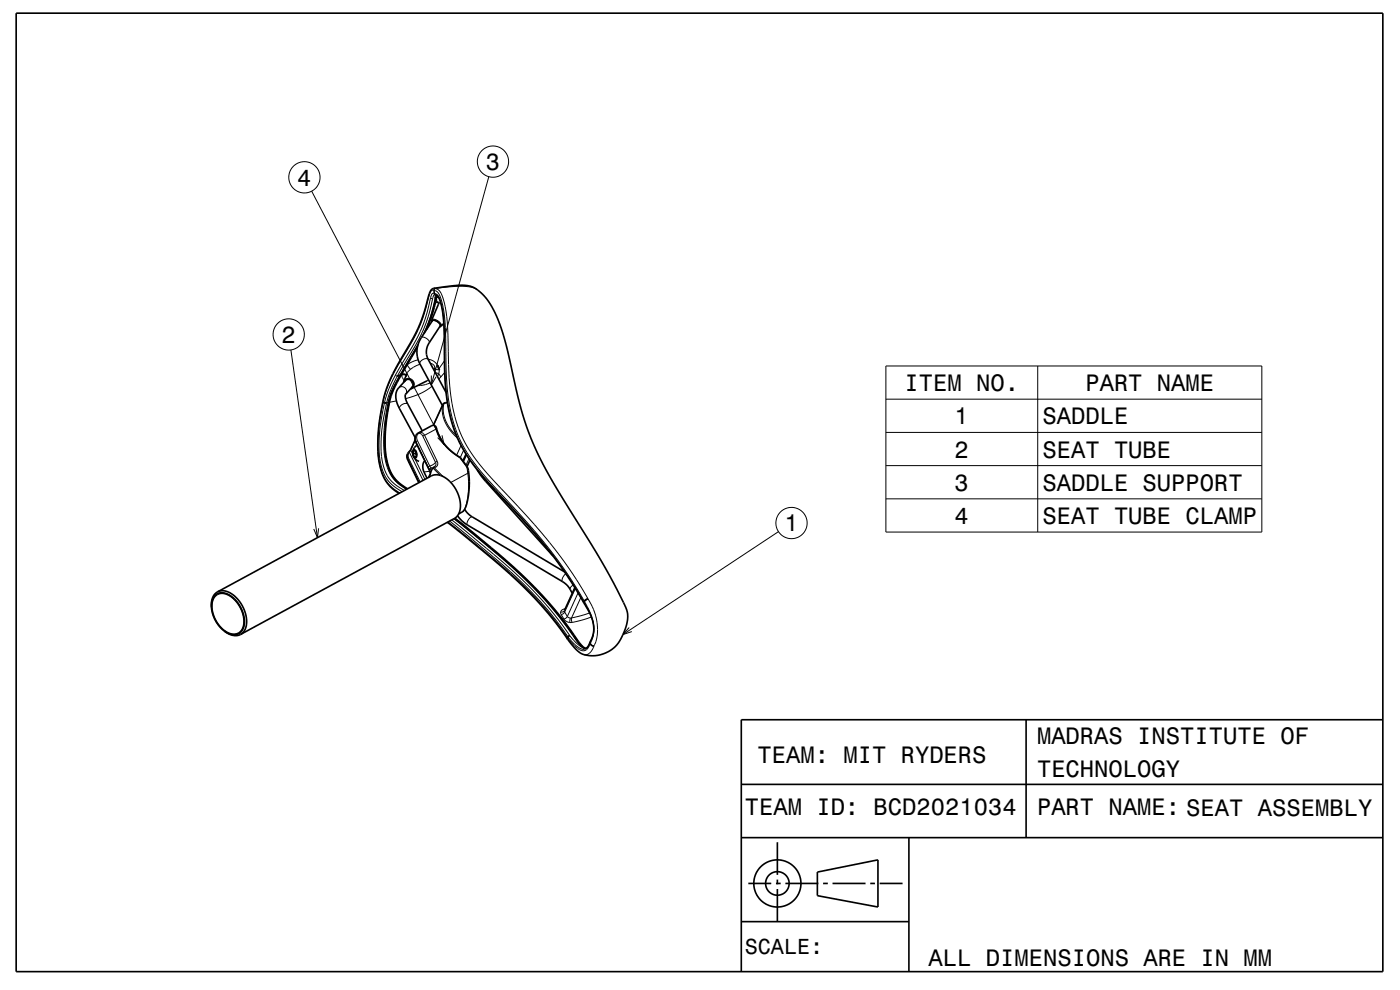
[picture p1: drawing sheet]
<svg xmlns="http://www.w3.org/2000/svg" width="297mm" height="210mm" viewBox="0 0 297 210" stroke-linecap="round" stroke-linejoin="round" font-family="sans-serif">
<g fill="none" stroke="#000" stroke-width=".21">
<path d="M103.7 37.5l-12.2 44.2M66.1 40.6l28.1 53.7M61.7 74.2l5.6 39.9M83.9 79.6l-1.4 2.8M83.9 79.6l.4 .2M84.3 79.8l-1.4 3-.9 2.6M84.3 79.8h.1M84.8 79.7l-1.7 3.3-.8 2.3M84.8 79.7l-.5 .1M84.8 79.7h.1M85.2 79.4v.2M85.2 79.4h.1"/>
<path d="M85.2 79.6l.6 1.1M85.2 79.6l.5-.1 .4 .2M85.2 79.6l-.1 .1M86.4 77.4l.7 .9M86.4 77.4h.1M87.1 78.3a1.96 1.96 0 0 0-.9 1.3v.3M88.7 76.3l-1.3 .5-1 .6M88.7 73l-3.9 6.7M89.1 77.3l-2 1M89.4 71.6a1.38 1.38 0 0 1 1.7 1.1M90.8 76.2l1.2 .4 .8 .9M90.8 76.2a1.22 1.22 0 0 0-1.7 1"/>
<path d="M91.3 77.1l.7 .3 .2 .6M91.3 63.2l-.9 3.9-1.2 3.1-1.2 2.5-4.1 6.9M91.3 63.2l.5 .1M91.5 79.7v2l1-1.8M91.6 67.9a1.58 1.58 0 0 1 2.1 1.1l-.1 .2M91.6 68.2a1.01 1.01 0 0 1 1.6 .3l.2 .5-.1 .2M91.6 62.4l-.3 .8M91.6 62.4h.1M91.8 63.3l-.9 3.8-1.2 3.2-1.5 2.9-3.9 6.6M92 61.2h.3M92 61.6h-.4l-.4 .6-1.3 4.8-1.4 3.3-5.7 10.4-.9 2.2-.6 2.4M92 61.6h.1"/>
<path d="M92.1 61.6l.7 .3 .4 .7 .9 3.2 .4 3.5 .2 9.6 .3 4.7 .8 4.6 1.4 4.3 1.9 3.5 2.6 3.6 12.4 13.8a68.9 68.9 0 0 1 11.5 17.6 7.5 7.5 0 0 1 .3 3.5M92.1 62.2l-.5 .2M92.1 62.2l.2 .3M92.1 62.2h.1M92.1 62.2l.6 .3 .4 .6 .8 3 .3 3.2 .2 9 .2 4.5 .8 4.7 1.2 4.1 1.6 3.5 2.3 3.5 2.7 3.2 5.5 6M92.2 78.7l.1-.3 .9 .1-.1 .8M92.2 62.5l-.2 .2-.2 .6M92.3 63.2l-1.1 4.2-1.5 3.7M92.3 63.2h-.1M92.3 63.2h.1M92.3 61.2l3.8-.4 2.3-.1 1.7 .3 1.2 .5M92.3 61.2l-.3 .4"/>
<path d="M92.3 61.2h.1M92.4 61.2l.7 .3 .5 .7 .9 3.1 .4 3.9 .3 9.7 .4 4.9 1.1 5.2 .7 2.1 1 2.3 1.8 3.1 2.3 2.9 10.8 11.8 5 6 4.3 6.2 3.2 5.7a9.7 9.7 0 0 1 .2 8M92.4 61.2l-.3 .4M92.4 79.1l.7 .2M92.4 62.5l-.1 .7M92.4 64.2h.6M92.5 63l-.2 .2M92.5 63.9l.4 .3M92.7 63.1l.5 .2M92.7 63.1l-.1 .1M92.7 63.1h-.1M93 62.9l-.3 .2"/>
<path d="M93.1 79.3l.4 .6M93.1 79.3l-.3 .6M93.4 64.1l-.4 .4M93.5 79.9l-.4 .5M94.3 76.5l-1.2 1.7M94.3 79l-.8 .9M187.9 77.6h79.8v35.3h-79.8zM220.1 77.6v35.3M80.8 99.5v.1M80.8 99.6l.6 1.6 .8 1.2 1.2 1.2 1.4 1M81.2 85.4h.1M81.2 85.3h.1"/>
<path d="M81.2 85.4l-.7 4.2-.3 3.7v3.3l.6 2.9M81.3 85.3l-.1 .1M81.6 85.3l-.8 3.9-.3 2.8-.1 3.3 .3 2.5 .6 2.3 .9 1.7 1.2 1.2 1.9 1.3M81.6 85.3l.4 .1M82 85.4l-.8 4.1-.3 2.6-.1 3.4 .3 2.3 .6 2.1 .8 1.6 1.3 1.3 2 1.2M82.3 85.4l-.6 3.5-.3 3.2v3.2l.4 2.4 .7 2.2 .8 1.5 1.2 1.2 1.8 1.2M82.3 85.4h.2M82.3 85.4h-.3M82.3 85.3v.1M82.5 82.5l-.9 2.8M82.5 82.4v.1M82.9 83.8h.1"/>
<path d="M84.1 85l-1.8 .3M84.6 82.3a1.01 1.01 0 0 1 1.3 0 1.01 1.01 0 0 1 .1 1.3M85.6 81.2a1.14 1.14 0 0 1 1.9-.6 1.14 1.14 0 0 1-.4 1.9M85.8 80.9a1.01 1.01 0 0 1 1.5-.2 1.01 1.01 0 0 1 0 1.6M86.4 96.4l-.1 .5 .2 .6M86.5 96.2l-.1 .6 .1 .6M86.5 85.7a1.22 1.22 0 0 0-1.7 1M86.5 97.5v.1M86.5 97.4v.1M86.5 97.4l2.4 5M86.7 95.9h.2M86.7 97.3l-.2 .1"/>
<path d="M86.7 97.3l2.4 4.9M86.9 95.9a1.21 1.21 0 0 0-.2 1.4M86.9 95.9l2.8 6M87.1 95.4v.1M87.1 95.5l-.2 .4M87.1 95.5l.5 .9M88 97.3l2.1 4.4M88.1 93.4l-1 2.1M88.1 92.6l-.1 .5 .2 .7M88.2 93.8h.1M88.2 93.8l3 6.1M88.2 92.4l-.1 .6 .1 .7"/>
<path d="M88.2 93.7v.1M88.2 93.7l2.6 5.4M88.6 93.5l-.4 .2M88.6 93.5l2.6 5.4M88.7 91.9l.6-.2 .5 .2M89.7 92.5l-.5-.5-.6 .1-.2 .6 .2 .8M89.7 92.5l2.7 5.6M89.8 91.9v.1M89.8 92l.3 .3M90.1 92.3l-.4 .2M90.1 92.3l2.7 5.6M90.8 99.1l.4 .5"/>
<path d="M90.9 80.6l-.3 .2M91.2 98.9l-.4 .2M91.2 98.9l.3 .3M91.2 99.9l.1 .4M91.2 99.9l-1.3 .2M91.2 99.6h.4M91.2 81.2l-1.2 .4-1.4 .2M91.5 99.2l-.3 .4M91.5 99.2l.3 .1M91.6 81.9l-2.4 1.6-3.2 1.1M91.8 99.3l1.6 1.5M92 90.3h.4"/>
<path d="M92 90.3l.5 .7M92 90.3h-.5M92.1 90.2l-.1 .1M92.2 99l.2 .1M92.4 98.1l.1 .5-.2 .3M92.4 98.1l-.6 .5-.6 .3M92.4 99.1l-.2 .2 1.8 1.8M92.5 91l.2 .2M92.5 91a10.5 10.5 0 0 0 5 6.1l1.3 1.6M92.5 91l-2.4 1.3M92.8 97.9a.89 .89 0 0 1-.4 1.2M92.8 97.9l-.4 .2"/>
<path d="M93.8 92.3l.4 2-1.3-1.5M93.9 85.9a7.7 7.7 0 0 0 3.1 7M93.9 85.9l-1.9 4.3M93.9 85.8v.1M94.1 85.9a7.4 7.4 0 0 0 2.7 6.5M94.1 85.9h-.2M94.5 85.4l.1 .1M94.6 85.5l-.5 .4M94.9 85.4l-.3 .1M97.8 94.5l-.9 2.1M98.4 95.5l-.7 1.5M98.8 98.7h.1"/>
<path d="M98.8 98.7l.3 .9M99.1 99.6l.3 .2M99.1 99.6l.1 .8M99.5 97.3l-.6 1.4M187.9 84.7h79.8M187.9 91.7h79.8M187.9 98.8h79.8M67.6 112.1l-.3 2-.7-1.9M91.3 100.5v.2M91.3 100.3v.4M91.3 100.7l-.2 .5M95 110.7l9.5 7.7 4.7 4.1a72.9 72.9 0 0 1 11.2 12.8"/>
<path d="M95.4 110.5l11.2 9.3 6.2 5.9a70.1 70.1 0 0 1 7.7 9.4M95.8 110.3l10.8 8.9a77.1 77.1 0 0 1 14.3 15.6M96.3 110l9.7 8a88.8 88.8 0 0 1 16.9 18.7l1.1 .8M99.2 100.4l.2 2.7-.2 2.6-.5 2-.7 .9M99.2 100.4l.3 .2M99.2 100.4l-3.6 1.9M100.2 109.6a1.45 1.45 0 0 0-1 1.8M103.2 101.9l-.2 .2M108.7 107.8h.1M108.7 107.8l5.2 5.7a87.6 87.6 0 0 1 10 14.3M165.1 112.8l-33 21.8M187.9 105.8h79.8"/>
<path d="M118.9 129.8l.2 .6M119.1 130.4l.5 .9M119.6 131.3l.5 .5 .8 .3M119.7 129.2l-.5 .2-.3 .4M119.7 129.2l.1 .1M119.7 129.6l.1 .2M119.7 129.6l-.3 .2h-.5M119.7 129.5v.1M119.8 129.8l-.7 .6M119.8 129.8l.6 1M119.9 129.1l-.2 .1M120 121.7a1.55 1.55 0 0 0-.7 1.7"/>
<path d="M120.4 130.8l.6 .3M120.4 130.8l-.3 .3-.5 .2M120.4 135.3v.1M120.4 135.4l1.1 1.2 1.1 1M120.5 135.1h.1M120.9 134.8h.1M120.9 134.8l1.5 1.7 1.5 1M120.9 134.8l-.4 .3M121 131.1l-.1 1M121.2 131.1l.2 .9M121.2 131.1h-.2M121.4 132l-.5 .1"/>
<path d="M121.6 124.1l-.5 .4-.1 .5M122.1 124.8l-2.3 5M122.6 137.6h.1M122.6 137.6l.7 .4h.6M122.6 125.8l-2.2 5M122.9 136.3l-.1 .1M123 136.5v.1M123.2 126.8l-2 4.3M123.7 137.2l-.1 .1M123.9 127.8l1.4 2.7 .6 2.2a8.4 8.4 0 0 1-1.4 4.8l-.7 .2-.9-.2-1.2-1-1.2-1.4M123.9 127.8v.1M123.9 138h.1"/>
<path d="M124.3 127.2h.1M125.1 130l-3.9 1.1M125.2 136.5l-.5 1.1-.8 .4M125.2 136.5l.3 .4 .5 .2M125.2 136.5h.1M125.5 130.9l-4.1 1.1M125.9 134.6l-.7 1.9M125.9 134.5v.1M126 137.1a2.06 2.06 0 0 1-1.9 1.8l-.5-.1M133.5 133.1l-1.4 1.5 1.9-.6"/>
<circle cx="64.6" cy="37.6" r="3.3"/>
<circle cx="104.6" cy="34.3" r="3.3"/>
<circle cx="61.2" cy="70.9" r="3.3"/>
<circle cx="167.9" cy="110.9" r="3.3"/>
</g>
<g fill="none" stroke="#000" stroke-width=".35">
<path d="M3.4 2.8h290v203.3h-290zM84.9 79.6h-.1M84.9 79.6l-1.5 3-.8 2.4-.8 5-.2 5 .4 3 .9 2.5 1.3 1.7 2.1 1.6M85 79.6l.1 .1M85 79.5l-.7 .3M85 79.5l-.1 .1M85.1 79.7l-1.7 3.2-.7 2.2-.8 5.1-.2 5.1 .5 2.8 .9 2.4 1.2 1.6 2.2 1.6M85.2 79.4l-.1 .3M85.2 79.4h.7l.3 .2M86.3 79.3l-.7 1.9M88.5 73.7l-3.3 5.7M88.6 73.2l-3.6 6.3"/>
<path d="M91.6 67.9v.3M91.6 67.9h.1M91.6 68.1a.54 .54 0 0 1 1 0 .9 .9 0 0 1 .7 1.1M91.8 68l-2.8 4.4-.5 1.5v1.3l.5 1.8 4.8 9M92.1 61.6v.6l.2 .3M92.2 62.5h.1M92.2 78l.1 .4zM92.3 62.5h.1M92.4 62.5l.5 .3 .4 .7 .6 3 .3 3 .1 9.1 .3 4.2 .6 4.2 1 3.6a35.4 35.4 0 0 0 8.9 13.5l6.4 6.8 4.6 5.5 4.3 5.8 3.4 5.7M92.5 63l-1 4-1.5 3.7M92.5 63h.1M92.5 62.9l.1 .2"/>
<path d="M92.5 62.6v.4M92.6 63.1v.7l-.9 2.9-1.2 3.2M92.6 62.7v.4M92.6 62.6v.1M92.8 64l.2 .5-1.4 3.4M92.8 77.5l.2 .5zM93 78l.1 .2M93.1 78.2l.1 .3zM93.4 69.1l-2.5 4-.4 1v.9l.3 1.2 3.8 7M94.2 68.6l-.9 .7M101.3 61.5l-1.4-.8-1.8-.2-4.7 .5-1.5 .2-.4 .2-.4 .9-1.3 4.5-1.1 2.8-4.9 8.9-1.6 3.3-.9 3.1-.8 4.5-.3 3.9v3.4l.6 2.8 .9 2.3 1.1 1.5 1.9 1.4M101.3 61.5h.1"/>
<path d="M101.3 61.5a15.4 15.4 0 0 1 5 7.9l1.1 3.9 1 4.1a73.3 73.3 0 0 0 5.9 19.3 165.8 165.8 0 0 0 10 16.9 103.2 103.2 0 0 1 8.6 15.5l.2 1v1.1l-.2 1.3-.5 1.6-1.4 2.6-.9 .9-1.1 .7-1.2 .5-1.4 .3h-1.3l-1.3-.3-1.5-.9-1.9-2.3M81.2 85.4l.8 .2M85.8 80.9a1.01 1.01 0 0 1 1.5-.1 1.01 1.01 0 0 1 0 1.5M85.8 80.9h.1M86.1 80.6l-1.9 2.2-.2 .8v1l.6 1.8 3.5 6.4M87.6 81.9l-1.6 1.7v.8l.5 1.3 3.1 5.7M87.6 96.3l.3 .6M87.6 96.3l.1-.7h.4l.3 .7-.1 .7-.4-.1M87.7 95.5a.69 .69 0 0 1 .7 1l-.2 .6a1.12 1.12 0 0 1-.5-1.6zM88.1 93.3l-1 2.1-.6 .8-.2 .7 2.5 5.5M88.2 96.2l-.6 .1M88.3 96v.5z"/>
<path d="M88.3 96.9h-.4M88.4 92l-.3 .9v.6l3.2 6.8M88.4 92h.1M88.4 92l.2 .1M88.4 92l3.2-1.7h.7l.9 2.2 1 1.6 1.6 1.6 1.9 1.3M88.5 94.4a1.87 1.87 0 0 0-.9 1.9 1.87 1.87 0 0 0 1.3 1.6M90.1 97.8a2.01 2.01 0 0 0-.2 2.3l.7 1.3M90.6 80.8l-3.5 1.7M91.9 99.2l-.6 1.1M91.9 99.2l.3 .1M91.9 99.2l-.1 .1M91.9 99.2h.1"/>
<path d="M92.2 99l-.3 .2M92.3 98.9l-.2 .1M94.9 85.4l-.6 .1-.3 .2-2.1 4.5M97.7 97l-.2 .1M97.7 97l1.6 2.4 .3 3.4-.2 2.4-.5 2.2-.6 1-1 .6M98.9 96.3l-.7 1.5M98.9 96.5l-.6 1.4M99.7 97.6l-.6 1.4M101.2 99.7l1.8 2.3 14.3 16M91.3 100.3l-.4 1M94.9 110.8l9.7 7.9 6 5.3 5.3 5.6 4.5 6M96.4 110l7.9 6.4 5.1 4.5a93.6 93.6 0 0 1 13.9 16.1l.7 .5"/>
<path d="M96.4 110a3.8 3.8 0 0 0 1-4.6 6.2 6.2 0 0 0-4.9-4.7l-1 .3-45.4 24.6M96.4 110l-45.4 24.6M96.5 109.9l10.2 8.4 5.6 5.2 5.2 5.6 2.8 3.5 2.7 3.9 1.2 1M97.1 109.4l.8 1 1.1 .8 20.5 12.3 1 .9 .9 1.4M98.6 108l.7 .9 .8 .7 19.7 11.7M44.9 128.9a7.2 7.2 0 0 0 2.7 4.9M44.9 128.9a2.5 2.5 0 0 1 2.2-3.2 6 6 0 0 1 4.7 5.2 2.87 2.87 0 0 1-1.8 3.7l-1.2-.1-1.2-.7M45.7 126.4a2.79 2.79 0 0 1 3.9 .6 6 6 0 0 1 1.8 6.5 2.33 2.33 0 0 1-3.7 .4 6.3 6.3 0 0 1-2.4-6.9zM46.1 125.6a3.8 3.8 0 0 1 4.4 1.6 6.3 6.3 0 0 1 1.3 6.6l-.8 .8M46.1 125.6a3.2 3.2 0 0 0-1.2 3.3M47.6 133.8a3.2 3.2 0 0 0 3.4 .8M119.7 129.5h.1"/>
<path d="M120.4 135.3v.3M120.4 135.6h.1M120.9 134.8l-.5 .5M122 124.6l-2.3 4.9M123.8 127.9h.1M123.9 127.9l1.3 2.3 .7 2.2v2l-.7 1.7M123.9 137.5h.1M124 127.5l-.2 .4M124 127.5v.1M124.7 127l-.7 .6M125.2 136.2l.2 .5 .6 .4M125.2 136.2l-.6 1.1-.3 .2h-.4"/>
<path d="M125.2 136.1v.1M217.7 152.7v25M293.4 152.7h-136.1v53.4M157.3 177.7h136.1M157.3 166.4h136.1M164.9 178.7v6.9M192.8 177.7v28.4M157.3 195.5h35.5M158.8 187.4h4.8M164.6 187.4h1M164.9 186.6v1M164.9 188.6v6.9"/>
<path d="M166.6 187.4h7M173.4 185l12.8-2.6v10l-12.8-2.4zM174.6 187.4h1M176.6 187.4h7M184.6 187.4h1M186.6 187.4h4.9"/>
<circle cx="164.9" cy="187.4" r="5"/>
<circle cx="164.9" cy="187.4" r="2.5"/>
</g>
<g font-size="5">
<text x="63.1" y="39.4">4</text>
<text x="103.1" y="36">3</text>
<text x="59.7" y="72.7">2</text>
<text x="191.9" y="83">ITEM NO.</text>
<text x="230.3" y="83">PART NAME</text>
<text x="202.5" y="90">1</text>
<text x="221.1" y="90">SADDLE</text>
<text x="202.5" y="97.1">2</text>
<text x="221.1" y="97.1">SEAT TUBE</text>
<text x="202.5" y="104.1">3</text>
<text x="221.1" y="104.1">SADDLE SUPPORT</text>
<text x="166.4" y="112.7">1</text>
<text x="202.5" y="111.2">4</text>
<text x="221.1" y="111.2">SEAT TUBE CLAMP</text>
<text x="160.7" y="161.9">TEAM: MIT RYDERS</text>
<text x="220" y="157.9">MADRAS INSTITUTE OF</text>
<text x="220" y="164.9">TECHNOLOGY</text>
<text x="158" y="172.9">TEAM ID: BCD2021034</text>
<text x="220" y="172.9">PART NAME: SEAT ASSEMBLY</text>
<text x="197" y="204.9">ALL DIMENSIONS ARE IN MM</text>
</g>
<text font-size="4.6" x="158" y="202.4">SCALE:</text>
</svg>
